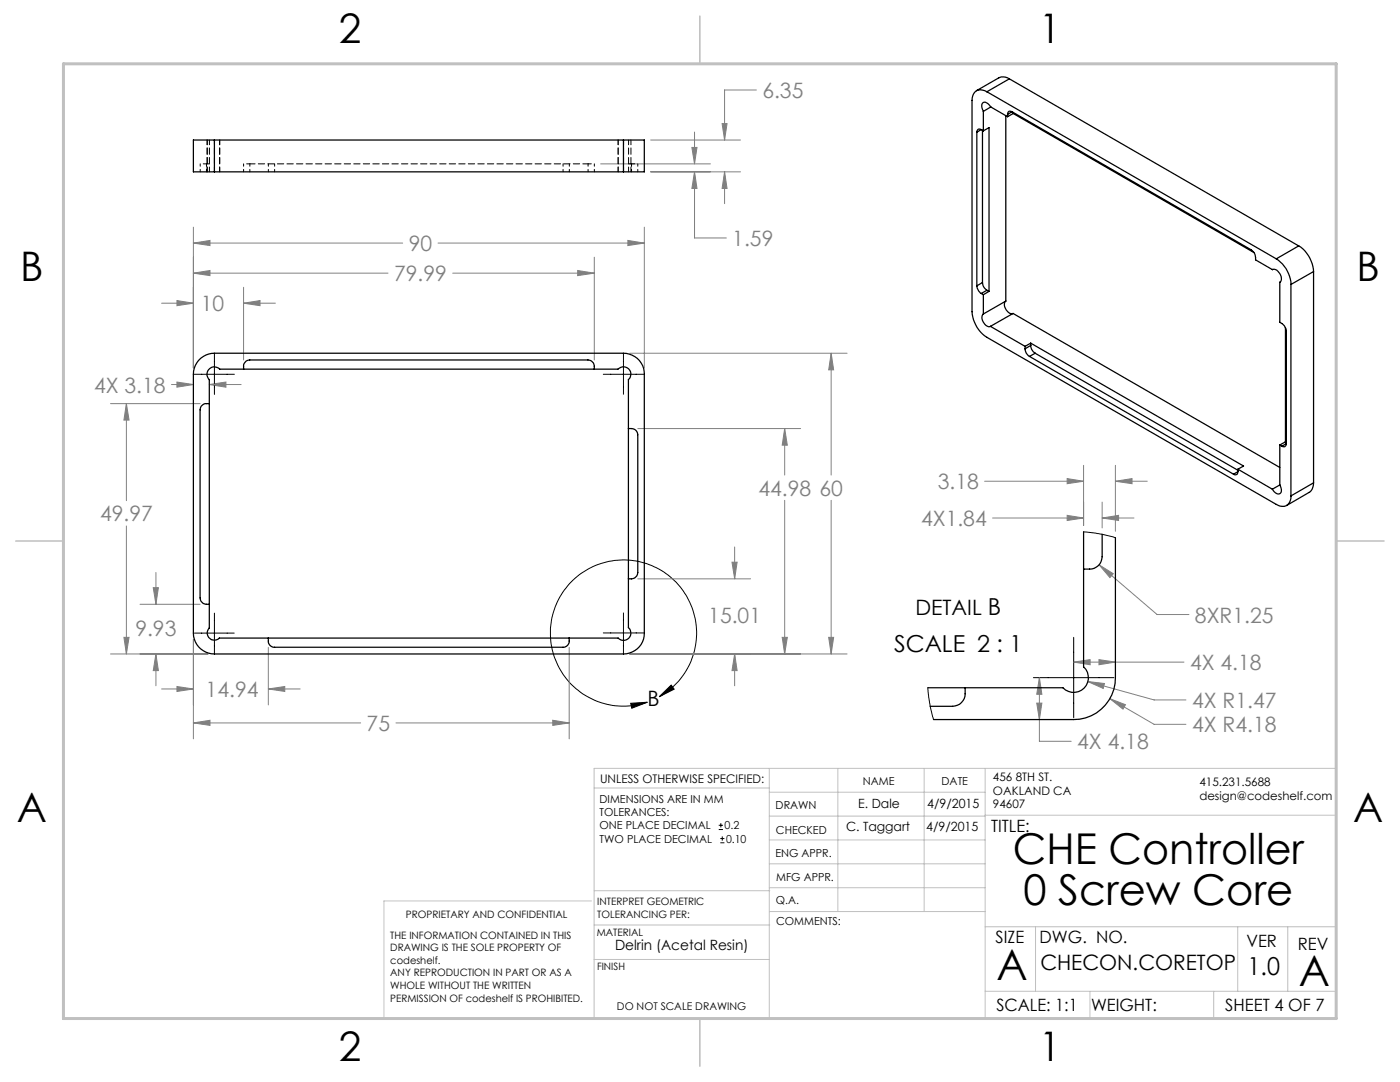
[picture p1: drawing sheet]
<svg xmlns="http://www.w3.org/2000/svg" width="279mm" height="216mm" viewBox="0 0 279 216" stroke-linecap="round" stroke-linejoin="round" font-family="sans-serif">
<g fill="none" stroke="#000" stroke-width=".2">
<path d="M38.8 74.7h8M42.8 70.7v8M120.4 74.7h8M124.4 70.7v8M38.8 126.3h7.9M42.8 122.3v8M120.4 126.3h8M124.4 122.3v8M131.6 139a14.6 14.6 0 0 0 1.4-24.5 14.6 14.6 0 0 0-22.9 8.9 14.6 14.6 0 0 0 17.5 17.1l1.6-.4M131.6 139l2.3-2.3 .6 .8zM206.2 135.2h16.1M214.3 127.2v16"/>
<path d="M125.9 140.3l3.3-.2-3.1 1.2zM143.4 165.5h.9M143.4 164.7h.9M143.8 168.2h.8M143.8 167.3h.8M143.9 164.3v.8M144.1 166.9v.8"/>
</g>
<g fill="none" stroke="#808080" stroke-width=".2">
<path d="M151 18h-6.4v9.9M119.9 32.7h21.9M129.9 27.9h17.9M129.9 34.3h17.9M138.1 29.4h1l-.5 3.3zM138.6 34.3l.5 3.3h-1zM138.6 34.3v13.2h6.4M138.6 26.4v6.3M144.1 24.7h1l-.5 3.2zM144.6 34.3v6.3M144.6 34.3l.5 3.3h-1zM35.3 60l3.3 .5-3.3 .5z"/>
<path d="M38.6 45.3v28.1M38.6 48.5h41.8M38.6 54.5h38.8M38.6 48.5l3.3-.5v1zM38.6 54.5l3.3-.5v1zM48.6 57.3v14.5M87.4 48.5h41.2M90.3 54.5h28.3M115.3 54l3.3 .5-3.3 .5zM118.6 51.3v20.5M125.3 48l3.3 .5-3.3 .5zM128.6 45.3v28.1"/>
<path d="M32.2 60.5h6.4M34.2 76.7h4.4M35.3 76.2l3.3 .5-3.3 .6zM41.8 76.7h6.3M41.8 76.7l3.3-.5v1.1zM48.6 60.5l3.3-.5v1zM48.6 60.5h6.4M125.7 70.5h43.4M165.9 70.5l.5 3.3h-1zM165.9 70.5v24.3M22 80.5h17.9M25.2 80.5l.6 3.3h-1.1z"/>
<path d="M25.2 80.5v19.4M127.3 85.5h32.5M156.6 85.5l.5 3.3h-1zM156.6 85.5v9.3M156.6 99.8v30.7M165.9 99.8v30.7M196.5 96h19.8M213 95.5l3.3 .5-3.3 .5zM216.3 92.9v11.9M222.6 96l3.3-.5v1zM222.6 92.9v13.1M222.6 96h6.4"/>
<path d="M25.2 105v25.5M30.6 117.3h1l-.5 3.3zM31.1 114.2v6.4M127.3 115.5h22.5M146.1 112.2h1l-.5 3.3zM146.6 109.1v6.4M198.1 103.4h18.2M213 102.8l3.3 .6-3.3 .5zM219.4 112.7l2.8 1.8-.7 .8zM219.4 112.7l11.5 9.9h6.4M220 103.4l3.2-.6v1.1zM220 100.2v5.1"/>
<path d="M220 103.4h6.3M22 130.5h19.5M24.7 127.2h1.1l-.6 3.3zM27.9 120.6h12M31.1 130.5l.5 3.3h-1zM31.1 130.5v6.3M32.2 137.5h6.4M35.3 137l3.3 .5-3.3 .5zM38.6 127.6v19.8M53.6 137.5l3.2-.5v1zM53.6 129.2v11.5M53.6 137.5h6.3"/>
<path d="M113.6 129.2v18.2M125.7 130.5h43.4M146.6 130.5l.5 3.3h-1zM146.6 130.5v6.3M156.1 127.2h1l-.5 3.3zM165.4 127.2h1l-.5 3.3zM207.4 135.2l.5 3.3h-1zM207.4 135.2v12.7h6.4M214.3 132.1l3.3-.5v1zM214.3 132.1h22M217.1 136l3.3 .4-.2 1zM217.1 136l13.2 3.7h6.4"/>
<path d="M219.3 131.6l3.3 .5-3.3 .5zM221.5 139.4l3.1 1.2-.5 .9zM221.5 139.4l8.8 5.1h6.4M38.6 144.3h33.4M38.6 144.3l3.3-.6v1zM79 144.3h34.6M110.3 143.7l3.3 .6-3.3 .4zM206.9 140.3h1l-.5 3.3z"/>
</g>
<g fill="none" stroke="#c0c0c0" stroke-width=".2">
<path d="M118.6 157.2h34.9M153.5 153.3v49.9M153.5 158.1h43.1M167.2 153.3v28.6M184.4 153.3v28.6M196.6 153.3v49.9M118 179.8h-41.4v23.2M118.6 177.7h35M153.5 167.6h43.1M153.5 162.8h43.1M153.5 172.4h43.1M153.5 177.1h43.1"/>
<path d="M196.6 162.7h70.1M118.6 191.5h34.9M118.6 184.6h35M153.6 181.9h43M196.6 197.8h70.1M196.6 184.9h70.1M206.7 184.9v12.9M217.5 197.8v5.4M242.2 197.8v5.4M247 184.9v12.9M257 184.9v12.9M26.7 203.2h240v-49.9h-148.1v49.9"/>
</g>
<path d="M139.7 3.2v9.5M3.1 107.9h9.6M266.7 107.9h9.5M139.7 203.2v9.6" fill="none" stroke="#c0c0c0" stroke-width=".3"/>
<path d="M12.7 12.7h254v190.5h-254z" fill="none" stroke="#c0c0c0" stroke-width=".6"/>
<path d="M131.6 139l2.3-2.3 .6 .8zM125.9 140.3l3.3-.2-3.1 1.2z" fill="#000"/>
<path d="M31.1 130.5l.5 3.3h-1zM30.6 117.3h1l-.5 3.3zM35.3 60l3.3 .5-3.3 .5zM48.6 60.5l3.3-.5v1zM35.3 137l3.3 .5-3.3 .5zM53.6 137.5l3.2-.5v1zM38.6 48.5l3.3-.5v1zM125.3 48l3.3 .5-3.3 .5zM165.9 70.5l.5 3.3h-1zM165.4 127.2h1l-.5 3.3zM146.6 130.5l.5 3.3h-1zM146.1 112.2h1l-.5 3.3zM156.1 127.2h1l-.5 3.3zM156.6 85.5l.5 3.3h-1zM38.6 144.3l3.3-.6v1zM110.3 143.7l3.3 .6-3.3 .4zM24.7 127.2h1.1l-.6 3.3zM25.2 80.5l.6 3.3h-1.1zM38.6 54.5l3.3-.5v1zM115.3 54l3.3 .5-3.3 .5zM41.8 76.7l3.3-.5v1.1zM35.3 76.2l3.3 .5-3.3 .6zM144.1 24.7h1l-.5 3.2zM144.6 34.3l.5 3.3h-1zM138.1 29.4h1l-.5 3.3zM138.6 34.3l.5 3.3h-1zM219.4 112.7l2.1 2.6 .7-.8zM217.1 136l3.1 1.4 .2-1zM221.5 139.4l2.6 2.1 .5-.9zM220 103.4l3.2-.6v1.1zM213 102.8l3.3 .6-3.3 .5zM222.6 96l3.3-.5v1zM213 95.5l3.3 .5-3.3 .5zM214.3 132.1l3.3-.5v1zM219.3 131.6l3.3 .5-3.3 .5zM207.4 135.2l.5 3.3h-1zM206.9 140.3h1l-.5 3.3z" fill="#808080"/>
<g fill="none" stroke="#000" stroke-width=".25">
<path d="M197 18.3a1.81 1.81 0 0 0-2.1-.2 1.81 1.81 0 0 0-.9 1.9v42.2a6.7 6.7 0 0 0 3 5.1l57.7 33.3a1.78 1.78 0 0 0 2.1 .3 1.78 1.78 0 0 0 .8-1.9M197 18.3l57.7 33.3M201.4 15.7a2.14 2.14 0 0 0-2-.2l-4.5 2.6M201.4 15.7l-4.4 2.6M201.4 15.7l57.8 33.4M42.8 27.9h-4.2v6.4h4.2M42.8 34.3h81.6M42.8 27.9v6.4M42.8 27.9h81.6M124.4 27.9h4.2v6.4h-4.2M124.4 27.9v6.4M194.9 26.4v30.6"/>
<path d="M195.8 25.9a.54 .54 0 0 0-.6-.1 .54 .54 0 0 0-.3 .6M195.8 25.9l.5 .2M195.8 25.9l-.9 .5M196.1 26v30.4M196.3 22.2v3.9M196.3 26.1l1.1-.6v32.6M197.7 21.3a1.16 1.16 0 0 0-1.6-.7l-.2 .7 .4 .9M197.7 21.3l3.4 2M197.7 21.3l-1.4 .9M200.7 23.1v37M201.1 22.8v.5M202 22.3l47.7 27.5a2.02 2.02 0 0 1 .9 2.1l3.3 1.9"/>
<path d="M202 22.3a.54 .54 0 0 0-.7-.1 .54 .54 0 0 0-.2 .6M202 22.3l-.9 .5M202.2 22.4v.2M202.2 22.6l48 27.8M202.2 22.6l-1.1 .7M194.9 57a2.21 2.21 0 0 0 .9 1.6M195.8 58.6l.5 .2M196.1 56.4a1.91 1.91 0 0 0 .9 1.5M196.1 56.4l-1.2 .6M196.3 58.8v3.9M197 57.9l.4 .2M197 57.9l-1.2 .7"/>
<path d="M197.4 58.1l-1.1 .7M253.9 53.8a1.73 1.73 0 0 1 1.8 2l-.3 .5M254 53.8h-.1M254.7 51.6a6.3 6.3 0 0 1 2.9 5.2M255.4 56.3v8a2.05 2.05 0 0 1 1.3 1.8v22.4M255.4 56.3h.1M257.6 56.8v42.2M259.2 49.1a6.5 6.5 0 0 1 2.9 5.1M259.2 49.1l-4.5 2.5M262.1 54.2l-4.5 2.6M262.1 54.2v42.1M40 71.5a4.2 4.2 0 0 1 2.8-1h81.6a4.1 4.1 0 0 1 4.2 4.2v51.6a4.1 4.1 0 0 1-4.2 4.2h-81.6a4.2 4.2 0 0 1-4.2-4.2v-51.6a4.2 4.2 0 0 1 1.4-3.2z"/>
<path d="M41.7 73.7a1.43 1.43 0 0 1 2.2 0h79.4a1.47 1.47 0 0 1 2.2-.1 1.47 1.47 0 0 1-.1 2.1v49.5a1.46 1.46 0 0 1 .1 2.2 1.46 1.46 0 0 1-2.1-.1h-79.6a1.42 1.42 0 0 1-2 0 1.42 1.42 0 0 1 0-2v-49.5l-.2-.3a1.43 1.43 0 0 1 .1-1.8zM48.6 73.7a1.41 1.41 0 0 1 1.2-1.9h67.5a1.43 1.43 0 0 1 1.3 1.9M196.3 62.7a1.73 1.73 0 0 0 1.2 2.5l.2-.1M197.7 65.1l6.9 4M200.7 60.1a1.69 1.69 0 0 0 1.1 2.5l.4-.1M200.7 60.1l-4.4 2.6M202.2 62.5l-4.5 2.6M202.2 62.5l53.2 30.8M204.6 69.6a1.79 1.79 0 0 0 .9 1.5M204.6 69.1v.5M205.5 71.1l40.7 23.5M205.7 68.9a1.91 1.91 0 0 0 .9 1.6"/>
<path d="M205.7 68.5l-1.1 .6M205.7 68.5l42.5 24.5-1.1 .6M205.7 68.5v.4M205.7 68.9l-1.1 .7M206.6 70.5l40.5 23.3M206.6 70.5l-1.1 .6M256.5 65.4v22.8M41.8 80.5a1.41 1.41 0 0 0-1.9 1.3v37.5a1.43 1.43 0 0 0 1.9 1.3M125.4 85.5a1.42 1.42 0 0 1 1.9 1.2v27.5a1.44 1.44 0 0 1-1.9 1.3M247.1 94.1a.53 .53 0 0 1-.3 .6 .53 .53 0 0 1-.6-.1M247.1 93.6v.5M247.1 93.6l6.8 4"/>
<path d="M247.1 94.1l-.9 .5M255.4 96.8a1.13 1.13 0 0 1-.2 1.8l-.6-.2-.7-.8M255.4 88.8v8M255.4 88.8l.4 .2M255.4 96.8l-1.5 .8M256.5 88.2l.2 .1M256.5 88.2l-1.1 .6M256.7 88.5a.54 .54 0 0 1-.2 .6 .54 .54 0 0 1-.7-.1M256.7 88.5l-.9 .5M262.1 96.3v.5a1.88 1.88 0 0 1-.8 1.4l-4.5 2.7M262.1 96.3l-4.5 2.7M216.3 106.1v27a2.93 2.93 0 0 1 .1 4.2 2.93 2.93 0 0 1-4.3-.1h-26.9"/>
<path d="M220 106.6v4.5a2.47 2.47 0 0 1-2.5 2.5h-1.2M222.6 107.3v27.9a8.3 8.3 0 0 1-8.3 8.4h-28M53.6 127.3a1.38 1.38 0 0 0 1.2 1.9h57.6a1.35 1.35 0 0 0 1.2-1.9M192.6 137.2a3.1 3.1 0 0 1-1.1 3.3l-1.4 .4h-4.5"/>
</g>
<path d="M40 32.7v1.6M41.2 32.7v1.6M48.6 32.7v1.6M49.9 32.7v1.6M53.6 32.7v1.6M54.8 32.7v1.6M112.4 32.7v1.6M113.6 32.7v1.6M117.4 32.7v1.6M118.6 32.7v1.6M126 32.7v1.6M127.3 32.7v1.6" fill="none" stroke="#000" stroke-width=".2" stroke-dasharray="1.3 .6" stroke-dashoffset=".8"/>
<path d="M41.2 32.7h-1.2M49.9 32.7h-1.3M117.4 32.7h1.2M126 32.7h1.3" fill="none" stroke="#000" stroke-width=".2" stroke-dasharray="1.3 .6" stroke-dashoffset=".6"/>
<path d="M49.9 32.7h67.5" fill="none" stroke="#000" stroke-width=".2" stroke-dasharray="1.3 .6" stroke-dashoffset=".2"/>
<path d="M41.3 27.9v6.4M41.4 27.9v6.4M41.8 34.3v-6.4M42.8 34.3v-6.4M43.8 34.3v-6.4M43.9 27.9v6.4M123.4 34.3v-6.4M123.4 27.9v6.4M124.4 34.3v-6.4M125.4 27.9v6.4M125.9 34.3v-6.4" fill="none" stroke="#000" stroke-width=".2" stroke-dasharray="1.3 .6" stroke-dashoffset=".3"/>
<path d="M41.8 32.7h-.6M125.4 32.7h.6" fill="none" stroke="#000" stroke-width=".2" stroke-dasharray="1.3 .6"/>
<path d="M216.3 106.1l3.5 .5 2.8 .7M185.2 137.2l.4 3.7 .7 2.7" fill="none" stroke="#000" stroke-width=".2"/>
<g font-size="8.5">
<text x="202.1" y="172.4">CHE Controller</text>
<text x="204.3" y="180.5">0 Screw Core</text>
<text x="198.9" y="195.5">A</text>
<text x="259.2" y="196.7">A</text>
</g>
<g font-size="8.1">
<text x="67.6" y="8.5">2</text>
<text x="207.3" y="8.5">1</text>
<text x="4" y="56.2">B</text>
<text x="270.7" y="56.2">B</text>
<text x="3.3" y="164.1">A</text>
<text x="270" y="164.1">A</text>
<text x="67.6" y="211.7">2</text>
<text x="207.3" y="211.7">1</text>
</g>
<text font-size="4.9" x="249" y="194.6">1.0</text>
<text font-size="4.7" x="178.4" y="130">SCALE 2 : 1</text>
<g font-size="4.2" fill="#808080">
<text x="152.1" y="19.5">6.35</text>
<text x="81.6" y="50.1">90</text>
<text x="146.2" y="49.1">1.59</text>
<text x="78.6" y="56.1">79.99</text>
<text x="40.1" y="62.1">10</text>
<text x="18.8" y="78.3">4X 3.18</text>
<text x="151.3" y="98.9">44.98 60</text>
<text x="187.1" y="97.6">3.18</text>
<text x="20" y="104">49.97</text>
<text x="183.8" y="104.9">4X1.84</text>
<text x="141.4" y="124.3">15.01</text>
<text x="238.5" y="124.2">8XR1.25</text>
<text x="27" y="126.9">9.93</text>
<text x="237.5" y="133.7">4X 4.18</text>
<text x="41" y="139.1">14.94</text>
<text x="237.9" y="141.3">4X R1.47</text>
<text x="73.2" y="145.8">75</text>
<text x="215" y="149.5">4X 4.18</text>
<text x="237.9" y="146.1">4X R4.18</text>
</g>
<g font-size="4.2">
<text x="182.7" y="122.6">DETAIL B</text>
<text x="129.2" y="140.8">B</text>
<text x="207.6" y="193.5">CHECON.CORETOP</text>
</g>
<g font-size="3.4">
<text x="197.8" y="166">TITLE:</text>
<text x="198.7" y="188.1">SIZE</text>
<text x="207.5" y="188.1">DWG. NO.</text>
<text x="248.8" y="189">VER</text>
<text x="259" y="189.5">REV</text>
<text x="198.8" y="201.7">SCALE: 1:1</text>
<text x="217.7" y="201.8">WEIGHT:</text>
<text x="244.5" y="201.7">SHEET 4 OF 7</text>
</g>
<text font-size="2.8" x="122.7" y="189.6">Delrin (Acetal Resin)</text>
<g font-size="2.5">
<text x="171.3" y="161.3">E. Dale</text>
<text x="185.1" y="161.3">4/9/2015</text>
<text x="168.9" y="165.7">C. Taggart</text>
<text x="184.9" y="165.7">4/9/2015</text>
</g>
<text font-size="2.4" x="119.8" y="156.2">UNLESS OTHERWISE SPECIFIED:</text>
<g font-size="2.3">
<text x="198.2" y="155.8">456 8TH ST.</text>
<text x="198.2" y="158.6">OAKLAND CA</text>
<text x="198.2" y="161.3">94607</text>
<text x="239.4" y="156.9">415.231.5688</text>
<text x="239.4" y="159.7">design@codeshelf.com</text>
</g>
<g font-size="2.2">
<text x="119.7" y="160.2">DIMENSIONS ARE IN MM</text>
<text x="154.8" y="161.4">DRAWN</text>
<text x="172.2" y="156.7">NAME</text>
<text x="187.9" y="156.7">DATE</text>
<text x="119.7" y="162.8">TOLERANCES:</text>
<text x="119.7" y="165.5">ONE PLACE DECIMAL</text>
<text x="144.6" y="165.5">0.2</text>
<text x="154.9" y="166.3">CHECKED</text>
<text x="119.7" y="168.1">TWO PLACE DECIMAL</text>
<text x="144.9" y="168.1">0.10</text>
<text x="154.8" y="171">ENG APPR.</text>
<text x="154.9" y="175.7">MFG APPR.</text>
<text x="154.9" y="180.4">Q.A.</text>
<text x="154.9" y="184.6">COMMENTS:</text>
</g>
<text font-size="2.1" x="123.1" y="201.6">DO NOT SCALE DRAWING</text>
<g font-size="2">
<text x="81" y="183.1">PROPRIETARY AND CONFIDENTIAL</text>
<text x="119.2" y="180.6">INTERPRET GEOMETRIC</text>
<text x="119.2" y="183.1">TOLERANCING PER:</text>
<text x="77.9" y="187.3">THE INFORMATION CONTAINED IN THIS</text>
<text x="77.9" y="189.8">DRAWING IS THE SOLE PROPERTY OF</text>
<text x="119.1" y="186.7">MATERIAL</text>
<text x="77.9" y="192.3">codeshelf.</text>
<text x="77.9" y="194.8">ANY REPRODUCTION IN PART OR AS A</text>
<text x="77.9" y="197.4">WHOLE WITHOUT THE WRITTEN</text>
<text x="119.1" y="193.5">FINISH</text>
<text x="77.9" y="199.9">PERMISSION OF codeshelf IS PROHIBITED.</text>
</g>
</svg>
